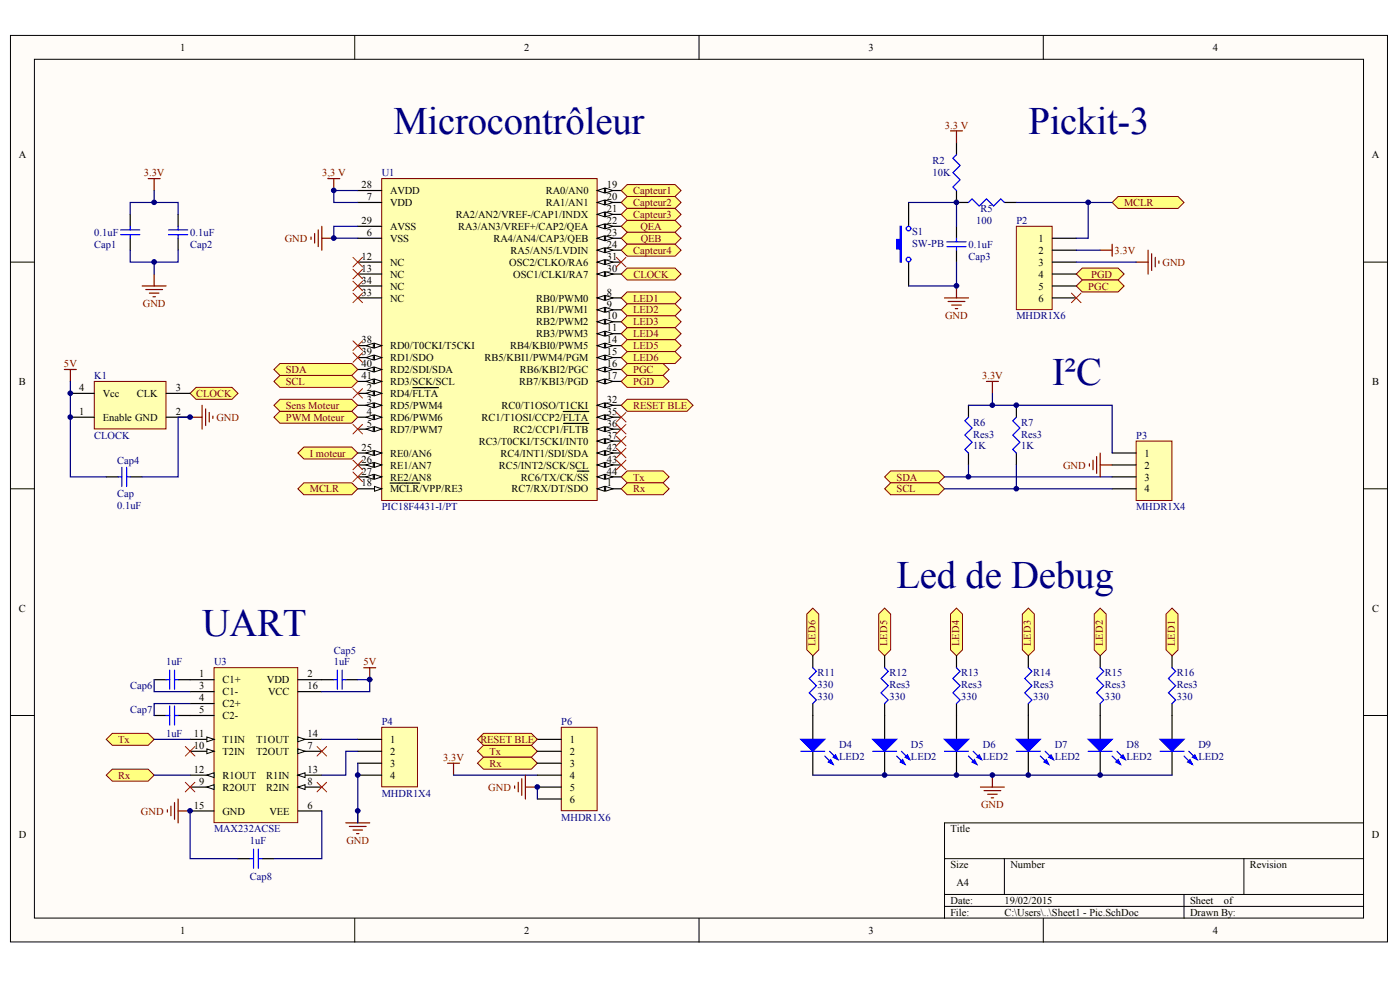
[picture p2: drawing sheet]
<svg xmlns="http://www.w3.org/2000/svg" width="288mm" height="202mm" viewBox="0 0 288 202" stroke-linecap="round" stroke-linejoin="round" font-family="sans-serif">
<g fill="#fffcf8" stroke="#000" stroke-width=".21">
<path d="M2.2 7.3h283.1v186.2h-283.1z"/>
<path d="M7.1 12.2h273.3v176.4h-273.3z"/>
</g>
<g fill="none" stroke="#000" stroke-width=".21">
<path d="M72.9 7.3v4.9M143.7 7.3v4.9M214.5 7.3v4.9M2.2 53.8h4.9M280.4 53.8h4.9M2.2 100.4h4.9M280.4 100.4h4.9M2.2 147h4.9M280.4 147h4.9M194.2 176.4h86.2M206.5 176.4v7.3M255.8 176.4v7.3"/>
<path d="M280.4 169h-86.2v19.6M72.9 188.6v5M143.7 188.6v5M194.2 183.7h86.2M194.2 186.2h86.2M214.5 188.6v5M243.5 183.7v4.9"/>
</g>
<path d="M78.5 36.7h44.3v66.1h-44.3z" fill="#ffffb0" stroke="#800000" stroke-width=".21"/>
<path d="M73.6 100.4h4.9" fill="none" stroke="#000" stroke-width=".25"/>
<path d="M77 99.9l1.5 .5-1.5 .5z" fill="#fffcf8" stroke="#000" stroke-width=".21"/>
<path d="M122.8 39.1h4.9M80.2 99.2h6.1" fill="none" stroke="#000" stroke-width=".25"/>
<g fill="#fffcf8" stroke="#000" stroke-width=".21">
<path d="M122.8 39.1l1.5-.4v.9z"/>
<path d="M124.5 38.7l1.5 .4-1.5 .5z"/>
</g>
<path d="M122.8 41.6h4.9" fill="none" stroke="#000" stroke-width=".25"/>
<g fill="#fffcf8" stroke="#000" stroke-width=".21">
<path d="M122.8 41.6l1.5-.5v1z"/>
<path d="M124.5 41.1l1.5 .5-1.5 .5z"/>
</g>
<path d="M122.8 44h4.9" fill="none" stroke="#000" stroke-width=".25"/>
<g fill="#fffcf8" stroke="#000" stroke-width=".21">
<path d="M122.8 44l1.5-.4v.9z"/>
<path d="M124.5 43.6l1.5 .4-1.5 .5z"/>
</g>
<path d="M122.8 46.5h4.9" fill="none" stroke="#000" stroke-width=".25"/>
<g fill="#fffcf8" stroke="#000" stroke-width=".21">
<path d="M122.8 46.5l1.5-.5v1z"/>
<path d="M124.5 46l1.5 .5-1.5 .5z"/>
</g>
<path d="M122.8 48.9h4.9" fill="none" stroke="#000" stroke-width=".25"/>
<g fill="#fffcf8" stroke="#000" stroke-width=".21">
<path d="M122.8 48.9l1.5-.4v.9z"/>
<path d="M124.5 48.5l1.5 .4-1.5 .5z"/>
</g>
<path d="M122.8 51.4h4.9" fill="none" stroke="#000" stroke-width=".25"/>
<g fill="#fffcf8" stroke="#000" stroke-width=".21">
<path d="M122.8 51.4l1.5-.5v1z"/>
<path d="M124.5 50.9l1.5 .5-1.5 .5z"/>
</g>
<path d="M73.6 93.1h4.9" fill="none" stroke="#000" stroke-width=".25"/>
<g fill="#fffcf8" stroke="#000" stroke-width=".21">
<path d="M77 92.6l1.5 .5-1.5 .5z"/>
<path d="M75.3 93.1l1.5-.5v1z"/>
</g>
<path d="M73.6 95.5h4.9" fill="none" stroke="#000" stroke-width=".25"/>
<g fill="#fffcf8" stroke="#000" stroke-width=".21">
<path d="M77 95l1.5 .5-1.5 .5z"/>
<path d="M75.3 95.5l1.5-.5v1z"/>
</g>
<path d="M73.6 98h4.9" fill="none" stroke="#000" stroke-width=".25"/>
<g fill="#fffcf8" stroke="#000" stroke-width=".21">
<path d="M77 97.5l1.5 .5-1.5 .5z"/>
<path d="M75.3 98l1.5-.5v1z"/>
</g>
<path d="M73.6 39.1h4.9M73.6 46.5h4.9M122.8 56.3h4.9" fill="none" stroke="#000" stroke-width=".25"/>
<g fill="#fffcf8" stroke="#000" stroke-width=".21">
<path d="M122.8 56.3l1.5-.5v1z"/>
<path d="M124.5 55.8l1.5 .5-1.5 .5z"/>
</g>
<path d="M122.8 53.8h4.9" fill="none" stroke="#000" stroke-width=".25"/>
<g fill="#fffcf8" stroke="#000" stroke-width=".21">
<path d="M122.8 53.8l1.5-.4v.9z"/>
<path d="M124.5 53.4l1.5 .4-1.5 .5z"/>
</g>
<path d="M122.8 83.3h4.9" fill="none" stroke="#000" stroke-width=".25"/>
<g fill="#fffcf8" stroke="#000" stroke-width=".21">
<path d="M122.8 83.3l1.5-.5v.9z"/>
<path d="M124.5 82.8l1.5 .5-1.5 .4z"/>
</g>
<path d="M122.8 85.7h4.9" fill="none" stroke="#000" stroke-width=".25"/>
<g fill="#fffcf8" stroke="#000" stroke-width=".21">
<path d="M122.8 85.7l1.5-.5v1z"/>
<path d="M124.5 85.2l1.5 .5-1.5 .5z"/>
</g>
<path d="M115.8 84.5h5.3M122.8 88.2h4.9" fill="none" stroke="#000" stroke-width=".25"/>
<g fill="#fffcf8" stroke="#000" stroke-width=".21">
<path d="M122.8 88.2l1.5-.5v1z"/>
<path d="M124.5 87.7l1.5 .5-1.5 .5z"/>
</g>
<path d="M115.9 87h5.2M122.8 90.6h4.9" fill="none" stroke="#000" stroke-width=".25"/>
<g fill="#fffcf8" stroke="#000" stroke-width=".21">
<path d="M122.8 90.6l1.5-.5v1z"/>
<path d="M124.5 90.1l1.5 .5-1.5 .5z"/>
</g>
<path d="M73.6 71h4.9" fill="none" stroke="#000" stroke-width=".25"/>
<g fill="#fffcf8" stroke="#000" stroke-width=".21">
<path d="M77 70.5l1.5 .5-1.5 .5z"/>
<path d="M75.3 71l1.5-.5v1z"/>
</g>
<path d="M73.6 73.5h4.9" fill="none" stroke="#000" stroke-width=".25"/>
<g fill="#fffcf8" stroke="#000" stroke-width=".21">
<path d="M77 73l1.5 .5-1.5 .4z"/>
<path d="M75.3 73.5l1.5-.5v.9z"/>
</g>
<path d="M73.6 75.9h4.9" fill="none" stroke="#000" stroke-width=".25"/>
<g fill="#fffcf8" stroke="#000" stroke-width=".21">
<path d="M77 75.4l1.5 .5-1.5 .5z"/>
<path d="M75.3 75.9l1.5-.5v1z"/>
</g>
<path d="M73.6 78.4h4.9" fill="none" stroke="#000" stroke-width=".25"/>
<g fill="#fffcf8" stroke="#000" stroke-width=".21">
<path d="M77 77.9l1.5 .5-1.5 .4z"/>
<path d="M75.3 78.4l1.5-.5v.9z"/>
</g>
<path d="M122.8 93.1h4.9" fill="none" stroke="#000" stroke-width=".25"/>
<g fill="#fffcf8" stroke="#000" stroke-width=".21">
<path d="M122.8 93.1l1.5-.5v1z"/>
<path d="M124.5 92.6l1.5 .5-1.5 .5z"/>
</g>
<path d="M122.8 95.5h4.9" fill="none" stroke="#000" stroke-width=".25"/>
<g fill="#fffcf8" stroke="#000" stroke-width=".21">
<path d="M122.8 95.5l1.5-.5v1z"/>
<path d="M124.5 95l1.5 .5-1.5 .5z"/>
</g>
<path d="M122.8 98h4.9" fill="none" stroke="#000" stroke-width=".25"/>
<g fill="#fffcf8" stroke="#000" stroke-width=".21">
<path d="M122.8 98l1.5-.5v1z"/>
<path d="M124.5 97.5l1.5 .5-1.5 .5z"/>
</g>
<path d="M118.7 96.8h2.4M122.8 100.4h4.9" fill="none" stroke="#000" stroke-width=".25"/>
<g fill="#fffcf8" stroke="#000" stroke-width=".21">
<path d="M122.8 100.4l1.5-.5v1z"/>
<path d="M124.5 99.9l1.5 .5-1.5 .5z"/>
</g>
<path d="M73.6 80.8h4.9" fill="none" stroke="#000" stroke-width=".25"/>
<g fill="#fffcf8" stroke="#000" stroke-width=".21">
<path d="M77 80.3l1.5 .5-1.5 .5z"/>
<path d="M75.3 80.8l1.5-.5v1z"/>
</g>
<path d="M84.9 79.6h5.3M73.6 83.3h4.9" fill="none" stroke="#000" stroke-width=".25"/>
<g fill="#fffcf8" stroke="#000" stroke-width=".21">
<path d="M77 82.8l1.5 .5-1.5 .4z"/>
<path d="M75.3 83.3l1.5-.5v.9z"/>
</g>
<path d="M73.6 85.7h4.9" fill="none" stroke="#000" stroke-width=".25"/>
<g fill="#fffcf8" stroke="#000" stroke-width=".21">
<path d="M77 85.2l1.5 .5-1.5 .5z"/>
<path d="M75.3 85.7l1.5-.5v1z"/>
</g>
<path d="M73.6 88.2h4.9" fill="none" stroke="#000" stroke-width=".25"/>
<g fill="#fffcf8" stroke="#000" stroke-width=".21">
<path d="M77 87.7l1.5 .5-1.5 .5z"/>
<path d="M75.3 88.2l1.5-.5v1z"/>
</g>
<path d="M73.6 48.9h4.9M73.6 41.6h4.9M122.8 61.2h4.9" fill="none" stroke="#000" stroke-width=".25"/>
<g fill="#fffcf8" stroke="#000" stroke-width=".21">
<path d="M122.8 61.2l1.5-.5v1z"/>
<path d="M124.5 60.7l1.5 .5-1.5 .5z"/>
</g>
<path d="M122.8 63.7h4.9" fill="none" stroke="#000" stroke-width=".25"/>
<g fill="#fffcf8" stroke="#000" stroke-width=".21">
<path d="M122.8 63.7l1.5-.5v.9z"/>
<path d="M124.5 63.2l1.5 .5-1.5 .4z"/>
</g>
<path d="M122.8 66.1h4.9" fill="none" stroke="#000" stroke-width=".25"/>
<g fill="#fffcf8" stroke="#000" stroke-width=".21">
<path d="M122.8 66.1l1.5-.5v1z"/>
<path d="M124.5 65.6l1.5 .5-1.5 .5z"/>
</g>
<path d="M122.8 68.6h4.9" fill="none" stroke="#000" stroke-width=".25"/>
<g fill="#fffcf8" stroke="#000" stroke-width=".21">
<path d="M122.8 68.6l1.5-.5v.9z"/>
<path d="M124.5 68.1l1.5 .5-1.5 .4z"/>
</g>
<path d="M122.8 71h4.9" fill="none" stroke="#000" stroke-width=".25"/>
<g fill="#fffcf8" stroke="#000" stroke-width=".21">
<path d="M122.8 71l1.5-.5v1z"/>
<path d="M124.5 70.5l1.5 .5-1.5 .5z"/>
</g>
<path d="M122.8 73.5h4.9" fill="none" stroke="#000" stroke-width=".25"/>
<g fill="#fffcf8" stroke="#000" stroke-width=".21">
<path d="M122.8 73.5l1.5-.5v.9z"/>
<path d="M124.5 73l1.5 .5-1.5 .4z"/>
</g>
<path d="M122.8 75.9h4.9" fill="none" stroke="#000" stroke-width=".25"/>
<g fill="#fffcf8" stroke="#000" stroke-width=".21">
<path d="M122.8 75.9l1.5-.5v1z"/>
<path d="M124.5 75.4l1.5 .5-1.5 .5z"/>
</g>
<path d="M122.8 78.4h4.9" fill="none" stroke="#000" stroke-width=".25"/>
<g fill="#fffcf8" stroke="#000" stroke-width=".21">
<path d="M122.8 78.4l1.5-.5v.9z"/>
<path d="M124.5 77.9l1.5 .5-1.5 .4z"/>
</g>
<path d="M73.6 53.8h4.9M73.6 56.3h4.9M73.6 58.7h4.9M73.6 61.2h4.9" fill="none" stroke="#000" stroke-width=".25"/>
<path d="M72.6 52.9l1.9 1.9M72.6 55.3l1.9 2M72.6 57.8l1.9 1.9M74.5 52.9l-1.9 1.9M74.5 55.3l-1.9 2M74.5 57.8l-1.9 1.9M72.6 60.2l1.9 2M74.5 60.2l-1.9 2" fill="none" stroke="#f00" stroke-width=".21"/>
<path d="M67.4 36.7h2.5M68.6 36.7v2.4M64 48.7v.5M64.7 48v1.9M65.4 47.2v3.5M66.2 46.5v4.9M66.2 48.9h2.4" fill="none" stroke="#800000" stroke-width=".25"/>
<path d="M73.6 39.1h-5v2.5h5M73.6 46.5h-5v2.4h5" fill="none" stroke="#000080" stroke-width=".25"/>
<path d="M61.2 100.4l1.3-1.2h9.8l1.3 1.2-1.3 1.2h-9.8z" fill-rule="evenodd" fill="#ffff80" stroke="#800000" stroke-width=".21"/>
<path d="M30.5 36.7h2.4M31.7 36.7v2.4M29.2 58.7h5M30 59.5h3.4M31.7 56.3v2.4M30.7 60.2h2M31.5 61h.4" fill="none" stroke="#800000" stroke-width=".25"/>
<path d="M26.8 44v2.5M26.8 48.9v2.5M36.6 44v2.5M36.6 48.9v2.5" fill="none" stroke="#000" stroke-width=".25"/>
<path d="M24.8 47.2h3.9M24.8 48.2h3.9M26.8 46.5v.7M26.8 48.2v.7M34.7 47.2h3.9M34.7 48.2h3.9M36.6 46.5v.7M36.6 48.2v.7" fill="none" stroke="#00f" stroke-width=".25"/>
<path d="M31.7 39.1v2.5h4.9v2.4M26.8 51.4v2.4h9.8v-2.4" fill="none" stroke="#000080" stroke-width=".25"/>
<g fill="#ffff80" stroke="#800000" stroke-width=".21">
<path d="M127.7 46.5l1.3-1.2h9.8l1.2 1.2-1.2 1.2h-9.8z" fill-rule="evenodd"/>
<path d="M127.7 48.9l1.3-1.2h9.8l1.2 1.2-1.2 1.3h-9.8z" fill-rule="evenodd"/>
<path d="M127.7 75.9l1.3-1.2h7.3l1.3 1.2-1.3 1.2h-7.3z" fill-rule="evenodd"/>
<path d="M127.7 78.4l1.3-1.3h7.3l1.3 1.3-1.3 1.2h-7.3z" fill-rule="evenodd"/>
<path d="M127.7 98l1.3-1.3h7.3l1.3 1.3-1.3 1.2h-7.3z" fill-rule="evenodd"/>
<path d="M127.7 100.4l1.3-1.2h7.3l1.3 1.2-1.3 1.2h-7.3z" fill-rule="evenodd"/>
</g>
<path d="M31.7 41.6h-4.9v2.4M31.7 53.8v2.5" fill="none" stroke="#000080" stroke-width=".25"/>
<path d="M39.1 85.7h2.4M41.5 83.3v4.9M42.3 84v3.4M43 84.7v2M43.8 85.5v.5" fill="none" stroke="#800000" stroke-width=".25"/>
<g fill="#ffff80" stroke="#800000" stroke-width=".21">
<path d="M39.1 80.8l1.2-1.2h7.4l1.2 1.2-1.2 1.2h-7.4z" fill-rule="evenodd"/>
<path d="M127.7 56.3l1.3-1.2h9.8l1.2 1.2-1.2 1.2h-9.8z" fill-rule="evenodd"/>
</g>
<path d="M13.2 75.9h2.5M14.5 75.9v2.5" fill="none" stroke="#800000" stroke-width=".25"/>
<path d="M21.8 98h2.5M26.8 98h2.4" fill="none" stroke="#000" stroke-width=".25"/>
<path d="M24.3 98h.8M25.1 96v3.9M26 96v3.9M26 98h.8" fill="none" stroke="#00f" stroke-width=".25"/>
<path d="M14.5 78.4v19.6h7.3" fill="none" stroke="#000080" stroke-width=".25"/>
<path d="M19.4 78.4h14.7v9.7h-14.7z" fill="#ffffb0" stroke="#800000" stroke-width=".21"/>
<path d="M14.5 80.8h4.9M14.5 85.7h4.9M34.2 80.8h4.9M34.2 85.7h4.9" fill="none" stroke="#000" stroke-width=".25"/>
<path d="M39.1 85.7h-2.5v12.3h-7.4" fill="none" stroke="#000080" stroke-width=".25"/>
<g fill="#ffff80" stroke="#800000" stroke-width=".21">
<path d="M56.3 85.7l1.3-1.2h14.7l1.3 1.2-1.3 1.2h-14.7z" fill-rule="evenodd"/>
<path d="M127.7 39.1l1.3-1.2h9.8l1.2 1.2-1.2 1.3h-9.8z" fill-rule="evenodd"/>
<path d="M127.7 41.6l1.3-1.2h9.8l1.2 1.2-1.2 1.2h-9.8z" fill-rule="evenodd"/>
<path d="M127.7 61.2l1.3-1.2h9.8l1.2 1.2-1.2 1.2h-9.8z" fill-rule="evenodd"/>
<path d="M127.7 63.7l1.3-1.3h9.8l1.2 1.3-1.2 1.2h-9.8z" fill-rule="evenodd"/>
<path d="M127.7 66.1l1.3-1.2h9.8l1.2 1.2-1.2 1.2h-9.8z" fill-rule="evenodd"/>
<path d="M127.7 68.6l1.3-1.3h9.8l1.2 1.3-1.2 1.2h-9.8z" fill-rule="evenodd"/>
<path d="M127.7 71l1.3-1.2h9.8l1.2 1.2-1.2 1.2h-9.8z" fill-rule="evenodd"/>
<path d="M127.7 73.5l1.3-1.3h9.8l1.2 1.3-1.2 1.2h-9.8z" fill-rule="evenodd"/>
<path d="M56.3 83.3l1.3-1.3h14.7l1.3 1.3-1.3 1.2h-14.7z" fill-rule="evenodd"/>
<path d="M56.3 75.9l1.3-1.2h14.7l1.3 1.2-1.3 1.2h-14.7z" fill-rule="evenodd"/>
<path d="M56.3 78.4l1.3-1.3h14.7l1.3 1.3-1.3 1.2h-14.7z" fill-rule="evenodd"/>
<path d="M127.7 83.3l1.3-1.3h12.3l1.2 1.3-1.2 1.2h-12.3z" fill-rule="evenodd"/>
<path d="M127.7 44l1.3-1.2h9.8l1.2 1.2-1.2 1.3h-9.8z" fill-rule="evenodd"/>
<path d="M127.7 51.4l1.3-1.2h9.8l1.2 1.2-1.2 1.2h-9.8z" fill-rule="evenodd"/>
<path d="M61.2 93.1l1.3-1.3h9.8l1.3 1.3-1.3 1.2h-9.8z" fill-rule="evenodd"/>
</g>
<g fill="none" stroke="#f00" stroke-width=".21">
<path d="M126.7 52.9l2 1.9M128.7 52.9l-2 1.9M72.6 79.8l1.9 2M72.6 72.5l1.9 1.9M72.6 70l1.9 2M74.5 79.8l-1.9 2M74.5 72.5l-1.9 1.9M74.5 70l-1.9 2M72.6 97l1.9 1.9M72.6 94.5l1.9 2M72.6 87.2l1.9 1.9M74.5 97l-1.9 1.9"/>
<path d="M74.5 94.5l-1.9 2M74.5 87.2l-1.9 1.9M126.7 84.7l2 2M126.7 87.2l2 1.9M126.7 89.6l2 2M126.7 92.1l2 1.9M126.7 94.5l2 2M128.7 84.7l-2 2M128.7 87.2l-2 1.9M128.7 89.6l-2 2M128.7 92.1l-2 1.9M128.7 94.5l-2 2"/>
</g>
<path d="M228.7 41.6l1.2-1.2h12.3l1.3 1.2-1.3 1.2h-12.3z" fill-rule="evenodd" fill="#ffff80" stroke="#800000" stroke-width=".21"/>
<path d="M196.7 39.1v2.5h2.4M196.7 29.3v2.5M196.7 46.5v2.4M196.7 51.4v2.4M206.5 41.6h2.5" fill="none" stroke="#000" stroke-width=".25"/>
<path d="M196.7 31.8l-.8 .7 1.5 1.5-1.5 1.5 1.5 1.4-1.5 1.5 .8 .7M194.7 49.7h3.9M194.7 50.7h3.9M196.7 48.9v.8M196.7 50.7v.7M199.1 41.6l.8-.7 1.5 1.4 1.4-1.4 1.5 1.4 1.5-1.4 .7 .7" fill="none" stroke="#00f" stroke-width=".25"/>
<path d="M195.4 26.9h2.5M196.7 26.9v2.4M196.7 58.7v2.5M194.2 61.2h4.9M194.9 61.9h3.5M195.7 62.7h2M196.4 63.4h.5" fill="none" stroke="#800000" stroke-width=".25"/>
<path d="M209 46.5h7.3v17.1h-7.3z" fill="#ffffb0" stroke="#800000" stroke-width=".21"/>
<path d="M216.4 48.9h4.9M216.4 51.4h4.9M216.4 53.8h4.9M216.4 56.3h4.9M216.4 58.7h4.9M216.4 61.2h4.9" fill="none" stroke="#000" stroke-width=".25"/>
<g fill="#ffff80" stroke="#800000" stroke-width=".21">
<path d="M221.3 56.3l1.2-1.2h7.4l1.2 1.2-1.2 1.2h-7.4z" fill-rule="evenodd"/>
<path d="M221.3 58.7l1.2-1.2h7.4l1.2 1.2-1.2 1.3h-7.4z" fill-rule="evenodd"/>
</g>
<path d="M220.3 60.2l2 2M222.3 60.2l-2 2" fill="none" stroke="#f00" stroke-width=".21"/>
<path d="M226.2 51.4h2.5M228.7 50.2v2.4M233.6 53.8h2.5M236.1 51.4v4.9M236.8 52.1v3.5M237.5 52.9v1.9M238.3 53.6v.5" fill="none" stroke="#800000" stroke-width=".25"/>
<path d="M186.8 41.6v4.9M186.8 53.8v4.9" fill="none" stroke="#000" stroke-width=".25"/>
<path d="M185.1 46.5h.2v7.3h-.2v-2.6h-.7v-2h.7z" fill-rule="evenodd" fill="#00f" stroke="#00f" stroke-width=".25"/>
<g fill="none" stroke="#00f" stroke-width=".25">
<circle cx="186.8" cy="53.3" r=".48"/>
<circle cx="186.8" cy="47" r=".47"/>
</g>
<path d="M186.8 41.6h9.9v4.9M196.7 53.8v4.9h-9.9M209 41.6h14.8v7.3h-2.5M221.3 51.4h4.9M221.3 53.8h12.3M223.8 41.6h4.9" fill="none" stroke="#000080" stroke-width=".25"/>
<path d="M78.5 149.4h7.3v12.2h-7.3z" fill="#ffffb0" stroke="#800000" stroke-width=".21"/>
<path d="M73.6 151.9h4.9M73.6 154.3h4.9M73.6 156.8h4.9M73.6 159.2h4.9" fill="none" stroke="#000" stroke-width=".25"/>
<path d="M44 137.2h17.2v31.8h-17.2z" fill="#ffffb0" stroke="#800000" stroke-width=".21"/>
<path d="M39.1 139.6h4.9M61.2 139.6h5M39.1 142.1h4.9M39.1 144.5h4.9M39.1 147h4.9M61.2 154.3h5M61.2 166.6h5" fill="none" stroke="#000" stroke-width=".25"/>
<path d="M61.2 153.8l1.5 .5-1.5 .5z" fill="#fffcf8" stroke="#000" stroke-width=".21"/>
<path d="M61.2 161.7h5" fill="none" stroke="#000" stroke-width=".25"/>
<path d="M61.2 161.7l1.5-.5v1z" fill="#fffcf8" stroke="#000" stroke-width=".21"/>
<path d="M39.1 161.7h4.9" fill="none" stroke="#000" stroke-width=".25"/>
<path d="M42.5 161.7l1.5-.5v1z" fill="#fffcf8" stroke="#000" stroke-width=".21"/>
<path d="M39.1 154.3h4.9" fill="none" stroke="#000" stroke-width=".25"/>
<path d="M42.5 153.8l1.5 .5-1.5 .5z" fill="#fffcf8" stroke="#000" stroke-width=".21"/>
<path d="M39.1 151.9h4.9" fill="none" stroke="#000" stroke-width=".25"/>
<path d="M42.5 151.4l1.5 .5-1.5 .5z" fill="#fffcf8" stroke="#000" stroke-width=".21"/>
<path d="M39.1 159.2h4.9" fill="none" stroke="#000" stroke-width=".25"/>
<path d="M42.5 159.2l1.5-.5v1z" fill="#fffcf8" stroke="#000" stroke-width=".21"/>
<path d="M61.2 159.2h5" fill="none" stroke="#000" stroke-width=".25"/>
<path d="M61.2 159.2l1.5-.5v1z" fill="#fffcf8" stroke="#000" stroke-width=".21"/>
<path d="M61.2 151.9h5" fill="none" stroke="#000" stroke-width=".25"/>
<path d="M61.2 151.4l1.5 .5-1.5 .5z" fill="#fffcf8" stroke="#000" stroke-width=".21"/>
<path d="M31.7 139.6h2.5M36.6 139.6h2.5M31.7 147h2.5M36.6 147h2.5M61.2 142.1h5M39.1 166.6h4.9M48.9 176.4h2.5M53.9 176.4h2.4" fill="none" stroke="#000" stroke-width=".25"/>
<path d="M74.8 137.2h2.5M76 137.2v2.4M34.4 166.3v.5M35.1 165.6v2M35.9 164.9v3.4M36.6 164.1v4.9M36.6 166.6h2.5" fill="none" stroke="#800000" stroke-width=".25"/>
<path d="M34.2 139.6h.7M34.9 137.7v3.9M35.9 137.7v3.9M35.9 139.6h.7M34.2 147h.7M34.9 145v3.9M35.9 145v3.9M35.9 147h.7M51.4 176.4h.7M52.1 174.4v4M53.1 174.4v4M53.1 176.4h.8" fill="none" stroke="#00f" stroke-width=".25"/>
<path d="M31.7 139.6v2.5h7.4M39.1 144.5h-7.4v2.5" fill="none" stroke="#000080" stroke-width=".25"/>
<g fill="#ffff80" stroke="#800000" stroke-width=".21">
<path d="M21.8 151.9l1.3-1.2h7.4l1.2 1.2-1.2 1.2h-7.4z" fill-rule="evenodd"/>
<path d="M21.8 159.2l1.3-1.2h7.4l1.2 1.2-1.2 1.3h-7.4z" fill-rule="evenodd"/>
</g>
<path d="M66.2 139.6h2.4M71.1 139.6h2.5" fill="none" stroke="#000" stroke-width=".25"/>
<path d="M68.6 139.6h.8M69.4 137.7v3.9M70.4 137.7v3.9M70.4 139.6h.7" fill="none" stroke="#00f" stroke-width=".25"/>
<path d="M73.6 139.6h2.4v2.5h-9.8M31.7 151.9h7.4M31.7 159.2h7.4M66.2 151.9h7.4M73.6 154.3h-2.5v4.9h-4.9M73.6 156.8v12.2M39.1 166.6v9.8h9.8M66.2 166.6v9.8h-9.9" fill="none" stroke="#000080" stroke-width=".25"/>
<path d="M71.1 169h4.9M71.8 169.8h3.5M72.6 170.5h1.9M73.3 171.2h.5M73.6 166.6v2.4" fill="none" stroke="#800000" stroke-width=".25"/>
<path d="M38.1 153.4l2 1.9M40.1 153.4l-2 1.9M65.2 153.4l2 1.9M67.2 153.4l-2 1.9M38.1 160.7l2 2M40.1 160.7l-2 2M65.2 160.7l2 2M67.2 160.7l-2 2" fill="none" stroke="#f00" stroke-width=".21"/>
<g fill="#ffff80" stroke="#800000" stroke-width=".21">
<path d="M98.2 154.3l1.2-1.2h9.9l1.2 1.2-1.2 1.3h-9.9z" fill-rule="evenodd"/>
<path d="M98.2 156.8l1.2-1.2h9.9l1.2 1.2-1.2 1.2h-9.9z" fill-rule="evenodd"/>
</g>
<path d="M92 156.8h2.5M93.3 156.8v2.4M107.3 160v3.4M108 159.2v4.9M105.8 161.4v.5M106.6 160.7v2M108 161.7h2.5" fill="none" stroke="#800000" stroke-width=".25"/>
<path d="M93.3 159.2h17.2" fill="none" stroke="#000080" stroke-width=".25"/>
<path d="M115.4 149.4h7.4v17.1h-7.4z" fill="#ffffb0" stroke="#800000" stroke-width=".21"/>
<path d="M110.5 151.9h4.9M110.5 154.3h4.9M110.5 156.8h4.9M110.5 159.2h4.9M110.5 161.7h4.9M110.5 164.1h4.9" fill="none" stroke="#000" stroke-width=".25"/>
<path d="M110.5 161.7v2.4" fill="none" stroke="#000080" stroke-width=".25"/>
<path d="M98.2 151.9l1.2-1.2h9.9l1.2 1.2-1.2 1.2h-9.9z" fill-rule="evenodd" fill="#ffff80" stroke="#800000" stroke-width=".21"/>
<path d="M233.6 90.6h7.4v12.2h-7.4z" fill="#ffffb0" stroke="#800000" stroke-width=".21"/>
<path d="M228.7 93.1h4.9M228.7 95.5h4.9M228.7 98h4.9M228.7 100.4h4.9" fill="none" stroke="#000" stroke-width=".25"/>
<g fill="#ffff80" stroke="#800000" stroke-width=".21">
<path d="M181.9 98l1.2-1.3h9.9l1.2 1.3-1.2 1.2h-9.9z" fill-rule="evenodd"/>
<path d="M181.9 100.4l1.2-1.2h9.9l1.2 1.2-1.2 1.2h-9.9z" fill-rule="evenodd"/>
</g>
<path d="M199.1 83.3v2.4M199.1 93.1v2.4M209 83.3v2.4M209 93.1v2.4" fill="none" stroke="#000" stroke-width=".25"/>
<path d="M199.1 85.7l-.7 .7 1.5 1.5-1.5 1.5 1.5 1.5-1.5 1.4 .7 .8M209 85.7l-.8 .7 1.5 1.5-1.5 1.5 1.5 1.5-1.5 1.4 .8 .8" fill="none" stroke="#00f" stroke-width=".25"/>
<path d="M194.2 98h34.5M199.1 95.5v2.5M204.1 80.8v2.5h-5M204.1 83.3h24.6v9.8M209 95.5v4.9M194.2 100.4h34.5" fill="none" stroke="#000080" stroke-width=".25"/>
<path d="M202.8 78.4h2.5M204.1 78.4v2.4M224 95.3v.5M224.7 94.5v2M225.5 93.8v3.4M226.2 93.1v4.9M226.2 95.5h2.5" fill="none" stroke="#800000" stroke-width=".25"/>
<g fill="#ffff80" stroke="#800000" stroke-width=".21">
<path d="M239.8 126.2l1.2-1.3 1.2 1.3v7.3l-1.2 1.2-1.2-1.2z" fill-rule="evenodd"/>
<path d="M225 126.2l1.2-1.3 1.3 1.3v7.3l-1.3 1.2-1.2-1.2z" fill-rule="evenodd"/>
<path d="M210.2 126.2l1.2-1.3 1.3 1.3v7.3l-1.3 1.2-1.2-1.2z" fill-rule="evenodd"/>
<path d="M195.4 126.2l1.3-1.3 1.2 1.3v7.3l-1.2 1.2-1.3-1.2z" fill-rule="evenodd"/>
<path d="M180.7 126.2l1.2-1.3 1.2 1.3v7.3l-1.2 1.2-1.2-1.2z" fill-rule="evenodd"/>
<path d="M165.9 126.2l1.2-1.3 1.3 1.3v7.3l-1.3 1.2-1.2-1.2z" fill-rule="evenodd"/>
</g>
<g fill="none" stroke="#000" stroke-width=".25">
<path d="M167.1 134.7v2.5M181.9 134.7v2.5M196.7 134.7v2.5M211.4 134.7v2.5M226.2 134.7v2.5M241 134.7v2.5M167.1 144.5v7.4M167.1 154.3v4.9M181.9 144.5v7.4M181.9 154.3v4.9M196.7 144.5v7.4M196.7 154.3v4.9"/>
<path d="M211.4 144.5v7.4M211.4 154.3v4.9M226.2 144.5v7.4M226.2 154.3v4.9M241 144.5v7.4M241 154.3v4.9"/>
</g>
<g fill="none" stroke="#00f" stroke-width=".25">
<path d="M167.1 137.2l.8 .7-1.5 1.5 1.5 1.5-1.5 1.4 1.5 1.5-.8 .7M181.9 137.2l.7 .7-1.4 1.5 1.4 1.5-1.4 1.4 1.4 1.5-.7 .7M196.7 137.2l.7 .7-1.5 1.5 1.5 1.5-1.5 1.4 1.5 1.5-.7 .7M211.4 137.2l.8 .7-1.5 1.5 1.5 1.5-1.5 1.4 1.5 1.5-.8 .7M226.2 137.2l.8 .7-1.5 1.5 1.5 1.5-1.5 1.4 1.5 1.5-.8 .7M241 137.2l.7 .7-1.4 1.5 1.4 1.5-1.4 1.4 1.4 1.5-.7 .7M164.7 154.3h4.9M169.6 155.3l1.7 1.7M170.6 154.3l1.7 1.8M179.4 154.3h5M184.4 155.3l1.7 1.7M185.3 154.3l1.8 1.8"/>
<path d="M194.2 154.3h4.9M199.1 155.3l1.8 1.7M200.1 154.3l1.7 1.8M209 154.3h4.9M213.9 155.3l1.7 1.7M214.9 154.3l1.7 1.8M223.8 154.3h4.9M228.7 155.3l1.7 1.7M229.7 154.3l1.7 1.8M238.5 154.3h5M243.5 155.3l1.7 1.7M244.4 154.3l1.8 1.8"/>
</g>
<g fill="#00f" stroke="#00f" stroke-width=".25">
<path d="M238.5 151.9h5l-2.5 2.4z"/>
<path d="M244.2 156.5l.5-.4 .5 .9z"/>
<path d="M245.2 155.6l.5-.5 .5 1z"/>
<path d="M223.8 151.9h4.9l-2.5 2.4z"/>
<path d="M229.4 156.5l.5-.4 .5 .9z"/>
<path d="M230.4 155.6l.5-.5 .5 1z"/>
<path d="M209 151.9h4.9l-2.5 2.4z"/>
<path d="M214.6 156.5l.5-.4 .5 .9z"/>
<path d="M215.6 155.6l.5-.5 .5 1z"/>
<path d="M194.2 151.9h4.9l-2.4 2.4z"/>
<path d="M199.9 156.5l.5-.4 .5 .9z"/>
<path d="M200.9 155.6l.5-.5 .4 1z"/>
<path d="M179.4 151.9h5l-2.5 2.4z"/>
<path d="M185.1 156.5l.5-.4 .5 .9z"/>
<path d="M186.1 155.6l.5-.5 .5 1z"/>
<path d="M164.7 151.9h4.9l-2.5 2.4z"/>
<path d="M170.3 156.5l.5-.4 .5 .9z"/>
<path d="M171.3 155.6l.5-.5 .5 1z"/>
</g>
<path d="M167.1 159.2h73.9" fill="none" stroke="#000080" stroke-width=".25"/>
<path d="M204.1 159.2v2.5M201.6 161.7h4.9M202.3 162.4h3.5M203.1 163.2h1.9M203.8 163.9h.5" fill="none" stroke="#800000" stroke-width=".25"/>
<g fill="#000080" stroke="#000080" stroke-width=".21">
<circle cx="14.5" cy="85.7" r=".47"/>
<circle cx="14.5" cy="80.8" r=".47"/>
<circle cx="31.7" cy="53.8" r=".48"/>
<circle cx="31.7" cy="41.6" r=".47"/>
<circle cx="39.1" cy="166.6" r=".47"/>
<circle cx="39.1" cy="85.7" r=".47"/>
<circle cx="68.6" cy="48.9" r=".48"/>
<circle cx="68.6" cy="39.1" r=".47"/>
<circle cx="73.6" cy="166.6" r=".47"/>
<circle cx="73.6" cy="159.2" r=".47"/>
<circle cx="76" cy="139.6" r=".48"/>
<circle cx="110.5" cy="161.7" r=".47"/>
<circle cx="181.9" cy="159.2" r=".47"/>
<circle cx="196.7" cy="159.2" r=".47"/>
<circle cx="196.7" cy="58.7" r=".48"/>
<circle cx="196.7" cy="41.6" r=".47"/>
<circle cx="199.1" cy="97.9" r=".47"/>
<circle cx="204.1" cy="159.2" r=".47"/>
<circle cx="204.1" cy="83.2" r=".47"/>
<circle cx="209" cy="100.4" r=".47"/>
<circle cx="209" cy="83.2" r=".47"/>
<circle cx="211.4" cy="159.2" r=".47"/>
<circle cx="223.8" cy="41.6" r=".47"/>
<circle cx="226.2" cy="159.2" r=".47"/>
</g>
<g font-size="8" fill="#000080">
<text x="80.9" y="27.6">Microcontrôleur</text>
<text x="211.4" y="27.6">Pickit-3</text>
<text x="216.4" y="79.1">I²C</text>
<text x="184.4" y="120.7">Led de Debug</text>
<text x="41.5" y="130.6">UART</text>
</g>
<g font-size="2.2">
<text x="37" y="10.4">1</text>
<text x="107.8" y="10.4">2</text>
<text x="178.6" y="10.4">3</text>
<text x="249.4" y="10.4">4</text>
<text x="3.9" y="32.5">A</text>
<text x="282.1" y="32.5">A</text>
<text x="74.3" y="38.7">28</text>
<text x="75.4" y="41.1">7</text>
<text x="80.2" y="39.9">AVDD</text>
<text x="112.3" y="39.9">RA0/AN0</text>
<text x="124.8" y="38.7">19</text>
<text x="124.8" y="41.1">20</text>
<text x="74.3" y="46">29</text>
<text x="80.2" y="47.2">AVSS</text>
<text x="80.2" y="42.3">VDD</text>
<text x="93.7" y="44.8">RA2/AN2/VREF-/CAP1/INDX</text>
<text x="94.2" y="47.2">RA3/AN3/VREF+/CAP2/QEA</text>
<text x="112.3" y="42.3">RA1/AN1</text>
<text x="124.8" y="43.6">21</text>
<text x="124.8" y="46">22</text>
<text x="74.3" y="53.4">12</text>
<text x="75.4" y="48.5">6</text>
<text x="80.2" y="49.7">VSS</text>
<text x="101.5" y="49.7">RA4/AN4/CAP3/QEB</text>
<text x="105" y="52.1">RA5/AN5/LVDIN</text>
<text x="124.8" y="48.5">23</text>
<text x="124.8" y="50.9">24</text>
<text x="124.8" y="53.4">31</text>
<text x="213.5" y="49.7">1</text>
<text x="213.5" y="52.1">2</text>
<text x="74.3" y="55.8">13</text>
<text x="74.3" y="58.3">34</text>
<text x="80.2" y="54.6">NC</text>
<text x="80.2" y="57">NC</text>
<text x="80.2" y="59.5">NC</text>
<text x="104.7" y="54.6">OSC2/CLKO/RA6</text>
<text x="105.5" y="57">OSC1/CLKI/RA7</text>
<text x="124.8" y="55.8">30</text>
<text x="213.5" y="54.6">3</text>
<text x="213.5" y="57">4</text>
<text x="213.5" y="59.5">5</text>
<text x="74.3" y="60.7">33</text>
<text x="80.2" y="61.9">NC</text>
<text x="110.3" y="61.9">RB0/PWM0</text>
<text x="110.3" y="64.4">RB1/PWM1</text>
<text x="124.8" y="60.7">8</text>
<text x="124.8" y="63.2">9</text>
<text x="124.8" y="65.6">10</text>
<text x="213.5" y="61.9">6</text>
<text x="74.3" y="70.5">38</text>
<text x="80.2" y="71.7">RD0/T0CKI/T5CKI</text>
<text x="104.9" y="71.7">RB4/KBI0/PWM5</text>
<text x="110.3" y="66.8">RB2/PWM2</text>
<text x="110.3" y="69.3">RB3/PWM3</text>
<text x="124.8" y="68.1">11</text>
<text x="124.8" y="70.5">14</text>
<text x="74.3" y="73">39</text>
<text x="74.3" y="75.4">40</text>
<text x="74.3" y="77.9">41</text>
<text x="80.2" y="74.2">RD1/SDO</text>
<text x="80.2" y="76.7">RD2/SDI/SDA</text>
<text x="99.6" y="74.2">RB5/KBI1/PWM4/PGM</text>
<text x="106.9" y="76.7">RB6/KBI2/PGC</text>
<text x="124.8" y="73">15</text>
<text x="124.8" y="75.4">16</text>
<text x="124.8" y="77.9">17</text>
<text x="3.9" y="79.1">B</text>
<text x="16.3" y="80.3">4</text>
<text x="21.1" y="81.6">Vcc</text>
<text x="28.1" y="81.6">CLK</text>
<text x="36.1" y="80.3">3</text>
<text x="75.4" y="80.3">2</text>
<text x="75.4" y="82.8">3</text>
<text x="80.2" y="79.1">RD3/SCK/SCL</text>
<text x="80.2" y="81.6">RD4/FLTA</text>
<text x="106.8" y="79.1">RB7/KBI3/PGD</text>
<text x="124.8" y="82.8">32</text>
<text x="282.1" y="79.1">B</text>
<text x="16.3" y="85.2">1</text>
<text x="21.1" y="86.5">Enable GND</text>
<text x="36.1" y="85.2">2</text>
<text x="75.4" y="85.2">4</text>
<text x="75.4" y="87.7">5</text>
<text x="80.2" y="84">RD5/PWM4</text>
<text x="80.2" y="86.5">RD6/PWM6</text>
<text x="80.2" y="88.9">RD7/PWM7</text>
<text x="99" y="86.5">RC1/T1OSI/CCP2/FLTA</text>
<text x="103.1" y="84">RC0/T1OSO/T1CKI</text>
<text x="105.5" y="88.9">RC2/CCP1/FLTB</text>
<text x="124.8" y="85.2">35</text>
<text x="124.8" y="87.7">36</text>
<text x="74.3" y="92.6">25</text>
<text x="74.3" y="95">26</text>
<text x="80.2" y="93.8">RE0/AN6</text>
<text x="98.4" y="91.4">RC3/T0CKI/T5CKI/INT0</text>
<text x="102.9" y="93.8">RC4/INT1/SDI/SDA</text>
<text x="124.8" y="90.1">37</text>
<text x="124.8" y="92.6">42</text>
<text x="124.8" y="95">43</text>
<text x="235.3" y="93.8">1</text>
<text x="74.3" y="99.9">18</text>
<text x="74.3" y="97.5">27</text>
<text x="80.2" y="101.2">MCLR/VPP/RE3</text>
<text x="80.2" y="96.3">RE1/AN7</text>
<text x="80.2" y="98.7">RE2/AN8</text>
<text x="102.6" y="96.3">RC5/INT2/SCK/SCL</text>
<text x="105.2" y="101.2">RC7/RX/DT/SDO</text>
<text x="107.1" y="98.7">RC6/TX/CK/SS</text>
<text x="124.8" y="97.5">44</text>
<text x="124.8" y="99.9">1</text>
<text x="235.3" y="96.3">2</text>
<text x="235.3" y="98.7">3</text>
<text x="235.3" y="101.2">4</text>
<text x="3.9" y="125.6">C</text>
<text x="282.1" y="125.6">C</text>
<text x="40.9" y="139.2">1</text>
<text x="40.9" y="141.6">3</text>
<text x="45.7" y="140.4">C1+</text>
<text x="45.7" y="142.8">C1-</text>
<text x="54.9" y="140.4">VDD</text>
<text x="55.1" y="142.8">VCC</text>
<text x="63.2" y="139.2">2</text>
<text x="63.2" y="141.6">16</text>
<text x="40.9" y="144.1">4</text>
<text x="40.9" y="146.5">5</text>
<text x="45.7" y="145.3">C2+</text>
<text x="45.7" y="147.7">C2-</text>
<text x="39.8" y="153.9">10</text>
<text x="39.8" y="151.4">11</text>
<text x="45.7" y="155.1">T2IN</text>
<text x="45.7" y="152.6">T1IN</text>
<text x="52.7" y="155.1">T2OUT</text>
<text x="52.7" y="152.6">T1OUT</text>
<text x="63.2" y="153.9">7</text>
<text x="63.2" y="151.4">14</text>
<text x="80.2" y="152.6">1</text>
<text x="80.2" y="155.1">2</text>
<text x="117.1" y="152.6">1</text>
<text x="117.1" y="155.1">2</text>
<text x="39.8" y="158.8">12</text>
<text x="40.9" y="161.2">9</text>
<text x="45.7" y="160">R1OUT</text>
<text x="54.7" y="160">R1IN</text>
<text x="63.2" y="161.2">8</text>
<text x="63.2" y="158.8">13</text>
<text x="80.2" y="157.5">3</text>
<text x="80.2" y="160">4</text>
<text x="117.1" y="157.5">3</text>
<text x="117.1" y="160">4</text>
<text x="39.8" y="166.1">15</text>
<text x="45.7" y="162.4">R2OUT</text>
<text x="45.7" y="167.3">GND</text>
<text x="54.7" y="162.4">R2IN</text>
<text x="55.4" y="167.3">VEE</text>
<text x="63.2" y="166.1">6</text>
<text x="117.1" y="162.4">5</text>
<text x="117.1" y="164.9">6</text>
<text x="3.9" y="172.2">D</text>
<text x="195.4" y="171">Title</text>
<text x="282.1" y="172.2">D</text>
<text x="195.4" y="178.3">Size</text>
<text x="207.8" y="178.3">Number</text>
<text x="257" y="178.3">Revision</text>
<text x="195.4" y="185.7">Date:</text>
<text x="196.7" y="182">A4</text>
<text x="206.5" y="185.7">19/02/2015</text>
<text x="244.7" y="185.7">Sheet</text>
<text x="251.7" y="185.7">of</text>
<text x="37" y="191.8">1</text>
<text x="107.8" y="191.8">2</text>
<text x="178.6" y="191.8">3</text>
<text x="195.4" y="188.1">File:</text>
<text x="206.5" y="188.1">C:\Users\..\Sheet1 - Pic.SchDoc</text>
<text x="244.7" y="188.1">Drawn By:</text>
<text x="249.4" y="191.8">4</text>
</g>
<g font-size="2.2" fill="#800000">
<text x="194.3" y="26.4">3.3 V</text>
<text x="29.6" y="36.2">3.3V</text>
<text x="66.2" y="36.2">3,3 V</text>
<text x="130.2" y="39.9">Capteur1</text>
<text x="130.2" y="42.3">Capteur2</text>
<text x="130.2" y="44.8">Capteur3</text>
<text x="131.7" y="47.2">QEA</text>
<text x="231.1" y="42.3">MCLR</text>
<text x="58.5" y="49.7">GND</text>
<text x="130.2" y="52.1">Capteur4</text>
<text x="131.7" y="49.7">QEB</text>
<text x="229.2" y="52.1">3.3V</text>
<text x="130.2" y="57">CLOCK</text>
<text x="223.8" y="59.5">PGC</text>
<text x="224.3" y="57">PGD</text>
<text x="239" y="54.6">GND</text>
<text x="29.4" y="63.1">GND</text>
<text x="130.2" y="61.9">LED1</text>
<text x="130.2" y="64.4">LED2</text>
<text x="194.3" y="65.6">GND</text>
<text x="130.2" y="66.8">LED3</text>
<text x="130.2" y="69.3">LED4</text>
<text x="130.2" y="71.7">LED5</text>
<text x="13.2" y="75.4">5V</text>
<text x="58.8" y="76.7">SDA</text>
<text x="130.2" y="76.7">PGC</text>
<text x="130.2" y="74.2">LED6</text>
<text x="201.9" y="77.9">3.3V</text>
<text x="40.4" y="81.6">CLOCK</text>
<text x="58.8" y="79.1">SCL</text>
<text x="130.2" y="79.1">PGD</text>
<text x="44.5" y="86.5">GND</text>
<text x="58.8" y="86.5">PWM Moteur</text>
<text x="58.8" y="84">Sens Moteur</text>
<text x="130.2" y="84">RESET BLE</text>
<text x="63.7" y="93.8">I moteur</text>
<text x="63.7" y="101.2">MCLR</text>
<text x="130.2" y="98.7">Tx</text>
<text x="130.2" y="101.2">Rx</text>
<text x="184.4" y="98.7">SDA</text>
<text x="184.4" y="101.2">SCL</text>
<text x="218.6" y="96.3">GND</text>
<text x="74.7" y="136.7">5V</text>
<text x="24.3" y="152.6">Tx</text>
<text x="98.8" y="152.6">RESET BLE</text>
<text x="100.6" y="155.1">Tx</text>
<text x="24.3" y="160">Rx</text>
<text x="91.1" y="156.3">3.3V</text>
<text x="100.6" y="157.5">Rx</text>
<text x="29" y="167.3">GND</text>
<text x="100.4" y="162.4">GND</text>
<text x="201.7" y="166.1">GND</text>
<text x="71.2" y="173.4">GND</text>
</g>
<g font-size="2.2" fill="#000080">
<text x="191.7" y="33.8">R2</text>
<text x="78.5" y="36.2">U1</text>
<text x="191.7" y="36.2">10K</text>
<text x="200.7" y="46">100</text>
<text x="201.6" y="43.6">R5</text>
<text x="209" y="46">P2</text>
<text x="19.4" y="50.9">Cap1</text>
<text x="19.4" y="48.5">0.1uF</text>
<text x="39.1" y="50.9">Cap2</text>
<text x="39.1" y="48.5">0.1uF</text>
<text x="187.6" y="48.2">S1</text>
<text x="187.6" y="50.7">SW-PB</text>
<text x="199.1" y="53.4">Cap3</text>
<text x="199.1" y="50.9">0.1uF</text>
<text x="209" y="65.6">MHDR1X6</text>
<text x="19.4" y="77.9">K1</text>
<text x="200.1" y="87.4">R6</text>
<text x="200.1" y="89.9">Res3</text>
<text x="210" y="87.4">R7</text>
<text x="210" y="89.9">Res3</text>
<text x="19.4" y="90.1">CLOCK</text>
<text x="24.1" y="95.3">Cap4</text>
<text x="200.1" y="92.3">1K</text>
<text x="210" y="92.3">1K</text>
<text x="233.6" y="90.1">P3</text>
<text x="24.1" y="104.6">0.1uF</text>
<text x="24.1" y="102.1">Cap</text>
<text x="78.5" y="104.8">PIC18F4431-I/PT</text>
<text x="233.6" y="104.8">MHDR1X4</text>
<text x="34.2" y="136.7">1uF</text>
<text x="44" y="136.7">U3</text>
<text x="68.6" y="134.2">Cap5</text>
<text x="68.6" y="136.7">1uF</text>
<text x="26.8" y="141.6">Cap6</text>
<text x="168.1" y="143.8">330</text>
<text x="168.1" y="138.9">R11</text>
<text x="168.1" y="141.4">330</text>
<text x="182.9" y="143.8">330</text>
<text x="182.9" y="138.9">R12</text>
<text x="182.9" y="141.4">Res3</text>
<text x="197.7" y="143.8">330</text>
<text x="197.7" y="138.9">R13</text>
<text x="197.7" y="141.4">Res3</text>
<text x="212.4" y="143.8">330</text>
<text x="212.4" y="138.9">R14</text>
<text x="212.4" y="141.4">Res3</text>
<text x="227.2" y="143.8">330</text>
<text x="227.2" y="138.9">R15</text>
<text x="227.2" y="141.4">Res3</text>
<text x="242" y="143.8">330</text>
<text x="242" y="138.9">R16</text>
<text x="242" y="141.4">Res3</text>
<text x="26.8" y="146.5">Cap7</text>
<text x="78.5" y="149">P4</text>
<text x="115.4" y="149">P6</text>
<text x="34.2" y="151.4">1uF</text>
<text x="172.5" y="153.6">D4</text>
<text x="187.3" y="153.6">D5</text>
<text x="202.1" y="153.6">D6</text>
<text x="216.9" y="153.6">D7</text>
<text x="231.6" y="153.6">D8</text>
<text x="246.4" y="153.6">D9</text>
<text x="172.5" y="156.1">LED2</text>
<text x="187.3" y="156.1">LED2</text>
<text x="202.1" y="156.1">LED2</text>
<text x="216.9" y="156.1">LED2</text>
<text x="231.6" y="156.1">LED2</text>
<text x="246.4" y="156.1">LED2</text>
<text x="78.5" y="163.7">MHDR1X4</text>
<text x="44" y="171">MAX232ACSE</text>
<text x="51.4" y="173.5">1uF</text>
<text x="115.4" y="168.6">MHDR1X6</text>
<text x="51.4" y="180.8">Cap8</text>
</g>
<g font-size="2.1" fill="#800000">
<text x="167.7" y="132.8" transform="rotate(-90 167.7 132.8)">LED6</text>
<text x="182.4" y="132.8" transform="rotate(-90 182.4 132.8)">LED5</text>
<text x="197.2" y="132.8" transform="rotate(-90 197.2 132.8)">LED4</text>
<text x="212" y="132.8" transform="rotate(-90 212 132.8)">LED3</text>
<text x="226.8" y="132.8" transform="rotate(-90 226.8 132.8)">LED2</text>
<text x="241.5" y="132.8" transform="rotate(-90 241.5 132.8)">LED1</text>
</g>
</svg>
